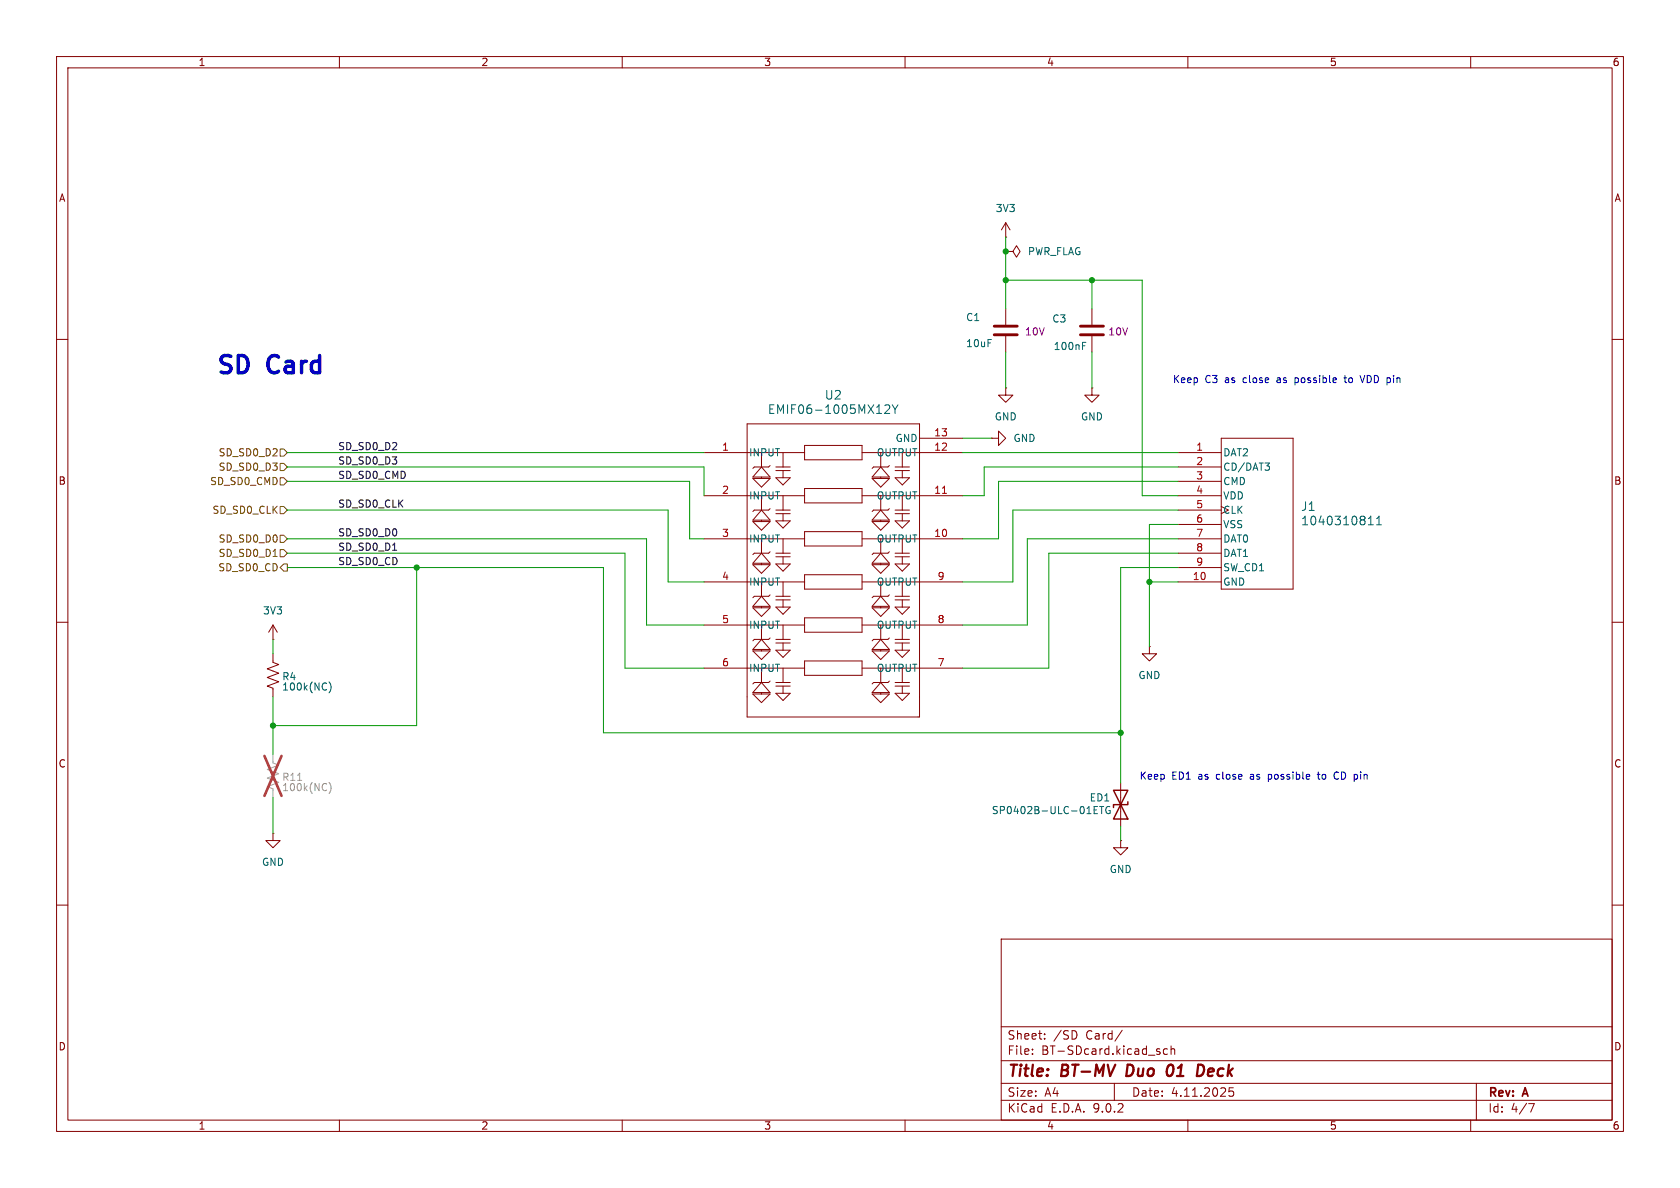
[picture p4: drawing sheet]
<svg xmlns="http://www.w3.org/2000/svg" width="297mm" height="210mm" viewBox="0 0 297 210" stroke-linecap="round" stroke-linejoin="round" font-family="sans-serif">
<g fill="none" stroke="#840000" stroke-width=".18">
<path d="M10 10h277v190h-277zM12 12h273v186h-273zM60 10v2M110 10v2M160 10v2M210 10v2M260 10v2M177.8 39.4v2.5M177.8 39.4l-.8 1.2M177.8 39.4l.8 1.2M177.8 41.9h.1M177.8 44.5h1.3l.6-1.1 .6 1.1-.6 1-.6-1"/>
<path d="M177.8 44.5h.1M177.8 54.6v2.8M177.8 59.4v2.8M193 54.6v2.8M193 59.4v2.8M10 60h2M132.1 74.9h30.5v51.8h-30.5zM142.2 78.7h10.2v2.6h-10.2zM162.6 77.5h7.6M175.3 77.5h1.2v-1.3l1.3 1.3-1.3 1.2v-1.2M175.3 77.5h.1M177.8 68.6v1.3h1.3l-1.3 1.2-1.3-1.2h1.3"/>
<path d="M177.8 68.6h.1M193 68.6v1.3h1.3l-1.3 1.2-1.2-1.2h1.2M193 68.6h.1M215.9 77.5h12.7v26.6h-12.7zM285 60h2M124.5 80h17.7M124.5 87.6h17.7M124.5 95.3h17.7M133.1 84.6h3l-1.5 1.5zM133.1 92.2h3l-1.5 1.5zM133.1 99.8h3l-1.5 1.5zM134.6 82.6l1.5 1.7h-3z"/>
<path d="M134.6 90.2l1.5 1.7h-3zM134.6 97.8l1.5 1.8h-3zM134.6 80v2.6M134.6 84.3v.3M134.6 87.6v2.6M134.6 91.9v.3M134.6 95.3v2.5M134.6 99.6v.2M136.1 82.3l-.2 .3h-2.6l-.2 .2M136.1 89.9l-.2 .3h-2.6l-.2 .2M136.1 97.5l-.2 .3h-2.6l-.2 .2M137.2 82.6h2.5"/>
<path d="M137.2 90.2h2.5M137.2 97.8h2.5M137.2 83.2h2.5M137.2 84.5h2.5l-1.3 1.2zM137.2 90.8h2.5M137.2 92.1h2.5l-1.3 1.2zM137.2 98.4h2.5M137.2 99.7h2.5l-1.3 1.3zM138.4 80v2.6M138.4 83.2v1.3M138.4 87.6v2.6M138.4 90.8v1.3"/>
<path d="M138.4 95.3v2.5M138.4 98.4v1.3M142.2 86.4h10.2v2.5h-10.2zM142.2 94h10.2v2.5h-10.2zM152.4 80h17.8M152.4 87.6h17.8M152.4 95.3h17.8M154.2 84.6h3l-1.5 1.5zM154.2 92.2h3l-1.5 1.5zM154.2 99.8h3l-1.5 1.5zM155.7 82.6l1.5 1.7h-3zM155.7 90.2l1.5 1.7h-3z"/>
<path d="M155.7 97.8l1.5 1.8h-3zM155.7 80v2.6M155.7 84.3v.3M155.7 87.6v2.6M155.7 91.9v.3M155.7 95.3v2.5M155.7 99.6v.2M157.2 82.3l-.2 .3h-2.6l-.2 .2M157.2 89.9l-.2 .3h-2.6l-.2 .2M157.2 97.5l-.2 .3h-2.6l-.2 .2M158.2 82.6h2.6M158.2 90.2h2.6"/>
<path d="M158.2 97.8h2.6M158.2 83.2h2.6M158.2 90.8h2.6M158.2 98.4h2.6M158.2 84.5h2.6l-1.3 1.2zM158.2 92.1h2.6l-1.3 1.2zM158.2 99.7h2.6l-1.3 1.3zM159.5 80v2.6M159.5 83.2v1.3M159.5 87.6v2.6M159.5 90.8v1.3M159.5 95.3v2.5"/>
<path d="M159.5 98.4v1.3M208.3 80h7.6M208.3 87.6h7.6M208.3 95.3h7.6M208.3 82.6h7.6M208.3 90.2h7.6M208.3 97.8h7.6M208.3 85.1h7.6M208.3 92.7h7.6M10 110h2M48.3 113h.1M48.3 115.6v1.5l1 .4-2.1 .7 2.1 .8-2.1 .8 2.1 .7-2.1 .8 1.1 .4v1.5"/>
<path d="M48.3 110.5l-.8 1.3M48.3 110.5l.7 1.3M48.3 110.5v2.5M124.5 102.9h17.7M124.5 110.5h17.7M124.5 118.1h17.7M133.1 107.4h3l-1.5 1.6zM133.1 115.1h3l-1.5 1.5zM134.6 105.4l1.5 1.8h-3zM134.6 113l1.5 1.8h-3zM134.6 102.9v2.5M134.6 107.2v.2"/>
<path d="M134.6 110.5v2.5M134.6 114.8v.3M134.6 118.1v2.6M136.1 105.2l-.2 .2h-2.6l-.2 .3M136.1 112.8l-.2 .2h-2.6l-.2 .3M137.2 105.4h2.5M137.2 113h2.5M137.2 106h2.5M137.2 107.3h2.5l-1.3 1.3zM137.2 113.7h2.5M137.2 114.9h2.5l-1.3 1.3zM138.4 102.9v2.5"/>
<path d="M138.4 106v1.3M138.4 110.5v2.5M138.4 113.7v1.2M138.4 118.1v2.6M142.2 101.6h10.2v2.5h-10.2zM142.2 109.2h10.2v2.6h-10.2zM142.2 116.8h10.2v2.6h-10.2zM152.4 102.9h17.8M152.4 110.5h17.8M152.4 118.1h17.8M154.2 107.4h3l-1.5 1.6zM154.2 115.1h3l-1.5 1.5z"/>
<path d="M155.7 105.4l1.5 1.8h-3zM155.7 113l1.5 1.8h-3zM155.7 102.9v2.5M155.7 107.2v.2M155.7 110.5v2.5M155.7 114.8v.3M155.7 118.1v2.6M157.2 105.2l-.2 .2h-2.6l-.2 .3M157.2 112.8l-.2 .2h-2.6l-.2 .3M158.2 105.4h2.6M158.2 113h2.6M158.2 106h2.6"/>
<path d="M158.2 113.7h2.6M158.2 107.3h2.6l-1.3 1.3zM158.2 114.9h2.6l-1.3 1.3zM159.5 102.9v2.5M159.5 106v1.3M159.5 110.5v2.5M159.5 113.7v1.2M159.5 118.1v2.6M203.2 114.3v1.3h1.3l-1.3 1.2-1.3-1.2h1.3M203.2 114.3h.1M208.3 102.9h7.6M208.3 100.3h7.6"/>
<path d="M285 110h2M133.1 122.7h3l-1.5 1.5zM134.6 120.7l1.5 1.7h-3zM134.6 122.4v.3M136.1 120.4l-.2 .3h-2.6l-.2 .2M137.2 120.7h2.5M137.2 121.3h2.5M137.2 122.6h2.5l-1.3 1.2zM138.4 121.3v1.3M154.2 122.7h3l-1.5 1.5zM155.7 120.7l1.5 1.7h-3zM155.7 122.4v.3"/>
<path d="M157.2 120.4l-.2 .3h-2.6l-.2 .2M158.2 120.7h2.6M158.2 121.3h2.6M158.2 122.6h2.6l-1.3 1.2zM159.5 121.3v1.3M198.1 138.4v7.7M48.3 147.3v1.3h1.2l-1.2 1.3-1.3-1.3h1.3M48.3 147.3h.1M198.1 148.6v1.3h1.3l-1.3 1.2-1.3-1.2h1.3M198.1 148.6h.1M10 160h2M177 166h108v32h-108z"/>
<path d="M285 160h2M60 198v2M110 198v2M160 198v2M177 194.5h108M177 191.5h108M177 187.5h108M177 181.5h108M182.5 186.3v.1M182.5 185.5v.1M184.7 183.6v.1M184.7 182.8v.1"/>
<path d="M190.3 182.6v.7M197 191.5v3M198.4 182.1l-1.3 2M204.7 185.9l.3 .1 .1 .2-.2 .2h-.3M204.7 185.4l.3 .1M206.4 185.5l-.4-.1-.3 .3v.4l.1 .2h.6M207 185.5l.2-.1 .4 .1 .1 .9M207 184.9v1.5M210 198v2M218 192.3h-.7l-.1 .7 .3-.1h.5l.1 .3-.1 .5-.2 .1-.6-.1M260 198v2M261 191.5v6.5"/>
<path d="M270.2 195.1h1l-.6 1.5"/>
</g>
<path d="M199.4 188.2l-.3 2h.5M207.3 189.8l-.2 .2a.48 .48 0 0 1-.6 .1M207.3 188.3a.51 .51 0 0 0-.8 .3M211.8 188.2h.5a1.08 1.08 0 0 1 .6 1.1 1.08 1.08 0 0 1-.8 .9h-.5" fill="none" stroke="#840000" stroke-width=".4"/>
<path d="M175.8 57.7h4M175.8 59.2h4M191 57.7h4.1M191 59.2h4.1" fill="none" stroke="#840000" stroke-width=".51"/>
<g fill="none" stroke="#006464" stroke-width=".18">
<path d="M156.4 71.7l.6-.1 .2 .1 .1 .3-.9 1.1h.9M157.7 71.6l.5 .8M158.2 72.4v.7M158.7 71.6l-.5 .8M191.4 61.1h.4M191.4 60.5h.6M223.6 81.9h.8l-.4 .4M224.2 82.3l.2 .3v.3l-.2 .2M241.9 92.8h.9M242 91.6l.3-.4v1.6M243.4 92.8h.8M243.4 91.7l.4-.5v1.6"/>
<path d="M58.2 120.5a1.46 1.46 0 0 1 0 2M193.4 143.2h.5M193.4 143.8h.6M193.4 142.6h.6M194.4 142.6h.7M194.8 142.6v1.2M196.2 142.6a.59 .59 0 0 0-.7 .6 .59 .59 0 0 0 .7 .6l.1-.5h-.3"/>
</g>
<path d="M166.6 87.2h.7" fill="none" stroke="#a90000" stroke-width=".18"/>
<path d="M48.3 133.4v1.5l1 .4-2.1 .7 2.1 .8-2.1 .7 2.1 .8-2.1 .8 1.1 .3v1.6" fill="none" stroke="#a1a1a1" stroke-width=".18"/>
<path d="M52.6 138h.7M58.2 138.3a1.46 1.46 0 0 1 0 2" fill="none" stroke="#989898" stroke-width=".18"/>
<path d="M46.7 133.6l3.1 7.1M49.8 133.6l-3.1 7.1" fill="none" stroke="#e12e31" stroke-width=".46"/>
<path d="M196.8 139.7l2.6 5.1h-2.6l2.6-5.1zM199.4 141.7v.5h-2.6v.5" fill="none" stroke="#840000" stroke-width=".25"/>
<path d="M49.5 79.4h.7l.6 .6-.6 .6h-.7zM48.3 98.4h.7M49.5 94.6h.7l.6 .7-.6 .6h-.7zM49.5 84.5h.7l.6 .6-.6 .6h-.7zM49.5 81.9h.7l.6 .7-.6 .6h-.7zM49.5 89.5h.7l.6 .7-.6 .6h-.7zM49.5 97.2h.7l.6 .6-.6 .6h-.7zM50.2 99.7h.6v1.3h-.6l-.7-.7z" fill="none" stroke="#725600" stroke-width=".18"/>
<path d="M69.4 97.3h.7" fill="none" stroke="#0f0f0f" stroke-width=".18"/>
<g fill="none" stroke="#009600" stroke-width=".18">
<path d="M177.8 41.9v12.7M177.8 49.5h24.1v38.1h6.4M193 49.5v5.1M170.2 77.5h5.1M177.8 62.2v6.4M193 62.2v6.4M50.8 80h73.7M50.8 95.3h63.5v15.2h10.2M50.8 85.1h71.1v10.2h2.6M50.8 97.8h59.7v20.3h14M50.8 90.2h67.3v12.7h6.4M50.8 82.6h73.7v5"/>
<path d="M170.2 80h38.1M208.3 92.7h-5.1v21.6M208.3 82.6h-34.3v5h-3.8M208.3 95.3h-26.7v15.2h-11.4M208.3 97.8h-22.9v20.3h-15.2M208.3 85.1h-31.8v10.2h-6.3M208.3 90.2h-29.2v12.7h-8.9M48.3 113v2.6M50.8 100.3h55.9v29.2h91.4M73.7 100.3v28h-25.4M203.2 102.9h5.1M208.3 100.3h-10.2v38.1"/>
<path d="M48.3 123.2v10.2M48.3 141v6.3M198.1 146.1v2.5"/>
</g>
<g fill="none" stroke="#0000c2" stroke-width=".18">
<path d="M228.9 66.8v1.3M228.9 67.6h.2M229.1 66.8l-.2 .1M237.6 66.8h.5M237.8 66.4v1.1l.3 .1M240.4 66.4l.5 1.2 .4-1.2M224.2 136.9v1.3M224.2 137.7h.1M224.3 136.9l-.1 .1M232.9 136.9h.5M233.1 136.5v1.1l.3 .1M235.9 137.4l.2 .3h.3"/>
<path d="M236.4 136.5h-.3l-.2 .3"/>
</g>
<g fill="#009600" stroke="#009600" stroke-width=".18">
<circle cx="48.3" cy="128.3" r=".46"/>
<circle cx="73.7" cy="100.3" r=".46"/>
<circle cx="198.1" cy="129.5" r=".46"/>
<circle cx="203.2" cy="102.9" r=".46"/>
<circle cx="177.8" cy="44.5" r=".46"/>
<circle cx="177.8" cy="49.5" r=".46"/>
<circle cx="193" cy="49.5" r=".46"/>
</g>
<g font-size="4.2" fill="#0000c2">
<text x="38.1" y="66.3">SD</text>
<text x="47.6" y="66.3">Card</text>
</g>
<g font-size="2.8" fill="#840000">
<text x="178" y="190.9">Title:</text>
<text x="187.7" y="190.9">BT-MV</text>
<text x="200" y="190.9">Duo</text>
<text x="207.9" y="190.9">01</text>
<text x="214.1" y="190.9">Deck</text>
</g>
<g font-size="2.1" fill="#006464">
<text x="145.7" y="70.8">U2</text>
<text x="135.7" y="73.4">EMIF06-1005MX12Y</text>
<text x="229.9" y="90.5">J1</text>
<text x="229.9" y="93.1">1040310811</text>
</g>
<g font-size="2.1" fill="#840000">
<text x="178" y="184">Sheet:</text>
<text x="186.2" y="184">/SD</text>
<text x="192" y="184">Card/</text>
<text x="178" y="186.7">File:</text>
<text x="184.1" y="186.7">BT-SDcard.kicad_sch</text>
<text x="178" y="196.9">KiCad</text>
<text x="178" y="194.1">Size:</text>
<text x="184.7" y="194.1">A4</text>
<text x="185.7" y="196.9">E.D.A.</text>
<text x="193.3" y="196.9">9.0.2</text>
<text x="200" y="194.1">Date:</text>
<text x="207" y="194.1">4.11.2025</text>
<text x="263" y="194.3">Rev:</text>
<text x="263" y="196.9">Id:</text>
<text x="267.1" y="196.9">4/7</text>
<text x="269.4" y="194.3">A</text>
</g>
<g font-size="1.8" fill="#840000">
<text x="35" y="11.9">1</text>
<text x="85" y="11.9">2</text>
<text x="135" y="11.9">3</text>
<text x="185" y="11.9">4</text>
<text x="235" y="11.9">5</text>
<text x="285" y="11.9">6</text>
<text x="10.3" y="35.9">A</text>
<text x="285.3" y="35.9">A</text>
<text x="10.3" y="85.9">B</text>
<text x="285.3" y="85.9">B</text>
<text x="10.3" y="135.9">C</text>
<text x="285.3" y="135.9">C</text>
<text x="10.3" y="185.9">D</text>
<text x="285.3" y="185.9">D</text>
<text x="35" y="199.9">1</text>
<text x="85" y="199.9">2</text>
<text x="135" y="199.9">3</text>
<text x="185" y="199.9">4</text>
<text x="235" y="199.9">5</text>
<text x="285" y="199.9">6</text>
</g>
<g font-size="1.8" fill="#006464">
<text x="175.9" y="37.7">3V3</text>
<text x="181.6" y="45.3">PWR_FLAG</text>
<text x="170.7" y="57">C1</text>
<text x="185.9" y="57.2">C3</text>
<text x="170.7" y="61.6">10uF</text>
<text x="186.2" y="62.1">100nF</text>
<text x="175.8" y="74.5">GND</text>
<text x="191" y="74.5">GND</text>
<text x="132.3" y="80.9">INPUT</text>
<text x="154.9" y="80.9">OUTPUT</text>
<text x="158.2" y="78.3">GND</text>
<text x="179.1" y="78.3">GND</text>
<text x="216.2" y="80.9">DAT2</text>
<text x="216.2" y="83.4">CD/DAT3</text>
<text x="132.3" y="88.5">INPUT</text>
<text x="154.9" y="88.5">OUTPUT</text>
<text x="216.2" y="88.5">VDD</text>
<text x="216.2" y="86">CMD</text>
<text x="216.2" y="91">CLK</text>
<text x="216.2" y="93.6">VSS</text>
<text x="132.3" y="96.1">INPUT</text>
<text x="154.9" y="96.1">OUTPUT</text>
<text x="216.2" y="96.1">DAT0</text>
<text x="216.2" y="98.7">DAT1</text>
<text x="216.2" y="101.2">SW_CD1</text>
<text x="132.3" y="103.7">INPUT</text>
<text x="154.9" y="103.7">OUTPUT</text>
<text x="216.2" y="103.7">GND</text>
<text x="46.4" y="108.8">3V3</text>
<text x="132.3" y="111.4">INPUT</text>
<text x="154.9" y="111.4">OUTPUT</text>
<text x="132.3" y="119">INPUT</text>
<text x="154.9" y="119">OUTPUT</text>
<text x="49.8" y="122.3">100k(NC)</text>
<text x="49.8" y="120.5">R4</text>
<text x="201.2" y="120.2">GND</text>
<text x="192.5" y="141.9">ED1</text>
<text x="175.2" y="144.1">SP0402B-ULC-01ETG</text>
<text x="46.2" y="153.3">GND</text>
<text x="196.1" y="154.5">GND</text>
</g>
<g font-size="1.8" fill="#840084">
<text x="181.1" y="59.5">10V</text>
<text x="195.8" y="59.5">10V</text>
</g>
<g font-size="1.8" fill="#0000c2">
<text x="207.3" y="67.9">Keep</text>
<text x="213" y="67.9">C3</text>
<text x="216.7" y="67.9">as</text>
<text x="220" y="67.9">close</text>
<text x="226.2" y="67.9">as</text>
<text x="229.6" y="67.9">possible</text>
<text x="238.6" y="67.9">to</text>
<text x="241.6" y="67.9">VDD pin</text>
<text x="201.4" y="138">Keep</text>
<text x="207.1" y="138">ED1</text>
<text x="211.9" y="138">as</text>
<text x="215.3" y="138">close</text>
<text x="221.5" y="138">as</text>
<text x="224.8" y="138">possible</text>
<text x="233.9" y="138">to</text>
<text x="236.9" y="138">CD pin</text>
</g>
<g font-size="1.8" fill="#a90000">
<text x="165.1" y="77.2">13</text>
<text x="127.6" y="79.8">1</text>
<text x="165.1" y="79.8">12</text>
<text x="211.4" y="79.8">1</text>
<text x="211.4" y="82.3">2</text>
<text x="127.6" y="87.4">2</text>
<text x="165.1" y="87.4">11</text>
<text x="211.4" y="87.4">4</text>
<text x="211.4" y="84.8">3</text>
<text x="211.4" y="89.9">5</text>
<text x="127.6" y="95">3</text>
<text x="165.1" y="95">10</text>
<text x="211.4" y="92.5">6</text>
<text x="211.4" y="95">7</text>
<text x="211.4" y="97.5">8</text>
<text x="211.4" y="100.1">9</text>
<text x="127.6" y="102.6">4</text>
<text x="165.7" y="102.6">9</text>
<text x="210.8" y="102.6">10</text>
<text x="127.6" y="110.2">5</text>
<text x="165.7" y="110.2">8</text>
<text x="127.6" y="117.9">6</text>
<text x="165.7" y="117.9">7</text>
</g>
<g font-size="1.8" fill="#725600">
<text x="38.6" y="83.4">SD_SD0_D3</text>
<text x="38.6" y="80.9">SD_SD0_D2</text>
<text x="37" y="86">SD_SD0_CMD</text>
<text x="37.5" y="91">SD_SD0_CLK</text>
<text x="38.5" y="101.2">SD_SD0_CD</text>
<text x="38.6" y="96.1">SD_SD0_D0</text>
<text x="38.6" y="98.7">SD_SD0_D1</text>
</g>
<g font-size="1.8" fill="#0f0f0f">
<text x="59.7" y="79.7">SD_SD0_D2</text>
<text x="59.7" y="82.2">SD_SD0_D3</text>
<text x="59.7" y="84.7">SD_SD0_CMD</text>
<text x="59.7" y="89.8">SD_SD0_CLK</text>
<text x="59.7" y="94.9">SD_SD0_D0</text>
<text x="59.7" y="100">SD_SD0_CD</text>
<text x="59.7" y="97.4">SD_SD0_D1</text>
</g>
<g font-size="1.8" fill="#989898">
<text x="49.8" y="140.1">100k(NC)</text>
<text x="49.8" y="138.2">R11</text>
</g>
</svg>
